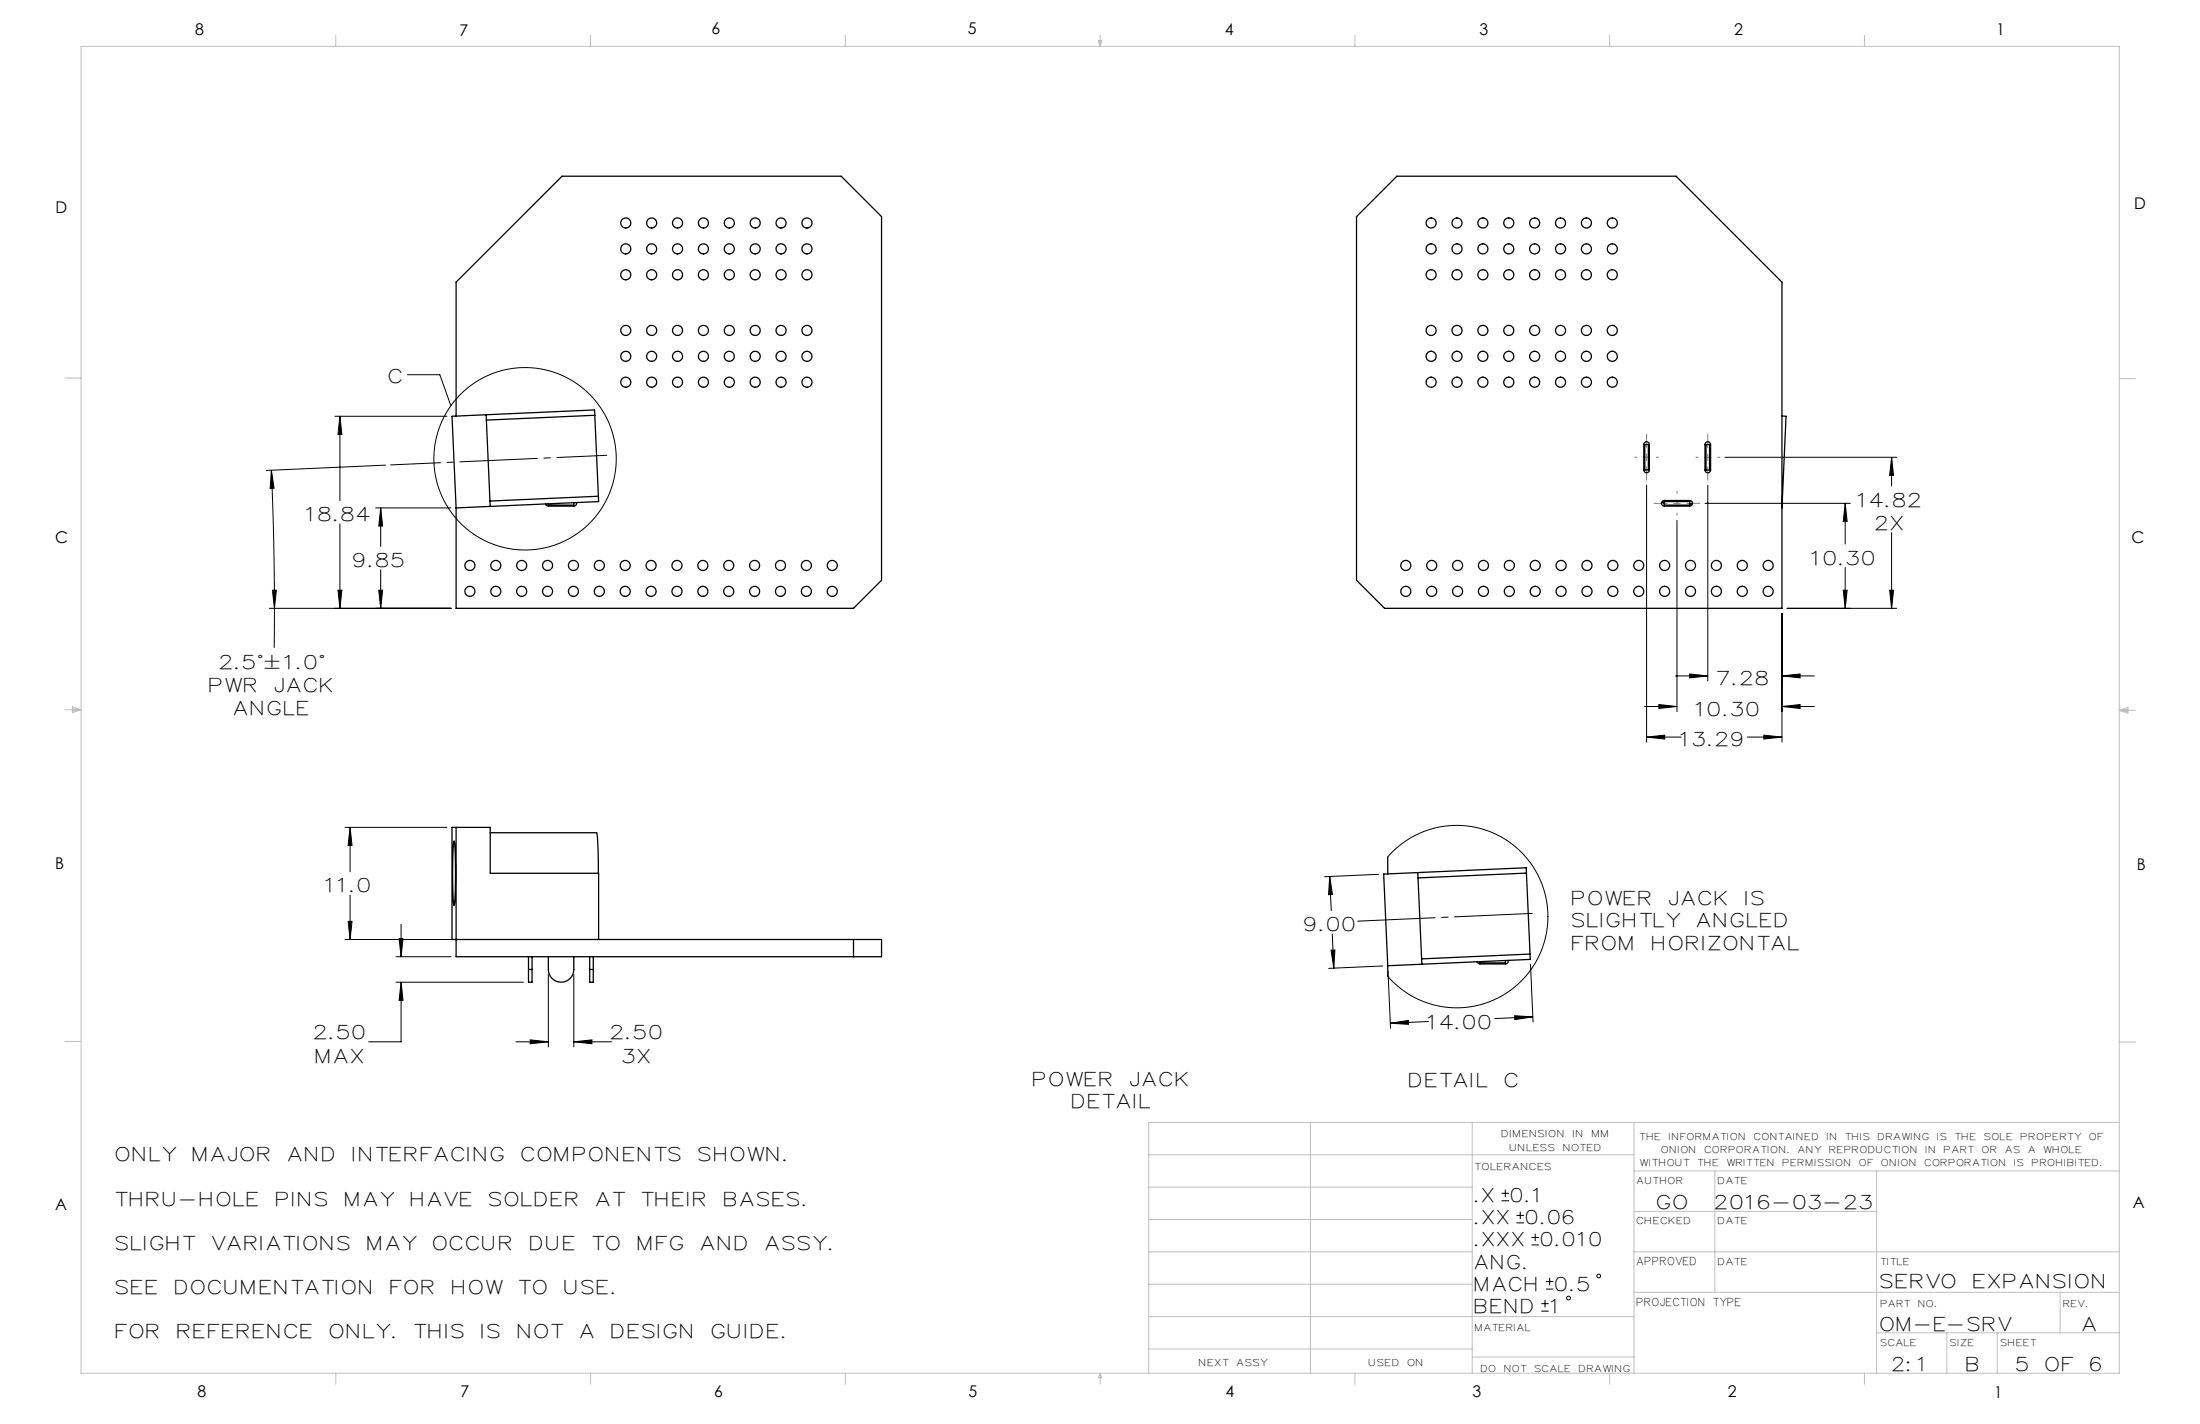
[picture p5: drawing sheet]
<svg xmlns="http://www.w3.org/2000/svg" width="432mm" height="279mm" viewBox="0 0 432 279" stroke-linecap="round" stroke-linejoin="round" font-family="sans-serif">
<g fill="none" stroke="#000" stroke-width=".2">
<path d="M80 73.5h6.3l2.2 6.1M53.3 92.3l.5 3.5h-.8zM53.3 92.3a609.5 609.5 0 0 1 .6 27.1M65.7 81.7h22M66.7 81.7l.4 3.5h-.8zM66.7 81.7v16.5M73.7 99.7h14.8M74.7 99.7l.4 3.5h-.8zM74.7 99.7v7.5M75.7 91.3l-23.4 1M323.2 95.2v50.4M334.6 98.8h28.6"/>
<path d="M335.2 95.2v38.4M338.5 89.7h33.8M362.2 98.8l.3 3.5h-.7zM362.2 98.8v8M371.3 89.7l.4 3.6h-.8zM371.3 89.7v5.7M52.9 119.4h35.6M53.5 115.8h.7l-.3 3.6zM53.9 119.4l-.1 7.7M66.3 115.8h.8l-.4 3.6zM66.7 102.8v16.6M74.3 115.8h.8l-.4 3.6z"/>
<path d="M74.7 111.8v7.6M329.1 102.1v37.5M350.8 119.4h21.5M361.8 115.8h.7l-.3 3.6zM362.2 111.3v8.1M370.9 115.8h.8l-.4 3.6zM371.3 104.5v14.9M322.8 138.6h6.3M325.6 138.2l3.5 .4-3.5 .4zM328.8 132.6h6.4M331.6 132.2l3.6 .4-3.6 .4zM349.8 132.6l3.5-.4v.8z"/>
<path d="M349.8 138.6l3.5-.4v.8zM349.8 120.4v25.2M349.8 132.6h6.3M349.8 138.6h6.3M323.2 144.6h6.8M323.2 144.6l3.5-.4v.8zM343 144.6h6.8M346.2 144.2l3.6 .4-3.6 .4zM67.7 162.3h20M68.7 162.3l.4 3.6h-.8zM68.7 162.3v8.7M68.7 175.6v8.7"/>
<path d="M261 172l.5 3.5h-.7zM261 172l.3 6.7M270.6 171.5l-10.6 .5M272.4 168.1l1.9-1.8 2.2-1.7 2.4-1.2 2.6-.9 2.7-.5h2.7l2.7 .3 2.5 .8 2.5 1.1 2.3 1.5 2 1.8 1.7 2.1 1.4 2.4 1 2.4 .6 2.7 .2 2.7-.2 2.8-.6 2.6-1 2.5-1.3 2.3-1.8 2.1-2 1.9-2.2 1.4-2.5 1.2-2.5 .7-2.7 .4h-2.8l-2.7-.5-2.6-.9-2.4-1.3-2.3-1.6-1.8-1.8M67.7 184.3h20.8M68.3 180.8h.8l-.4 3.5zM77.7 187.7h10.8M77.7 192.7h25M78.3 184.2h.8l-.4 3.5zM78.7 192.7v11.7h-6.3M78.7 181.4v6.3M78.7 192.7l.4 3.6h-.8z"/>
<path d="M107.6 191.2v14.2M112.6 191.2v14.2M261.2 186.4h.8l-.2 3.6zM261.5 183.3l.3 6.7M271.4 189.5l-10.6 .5M272.4 190.5l.5 11.3M297.3 199.3l3.6 .2-3.6 .6zM300.4 189.2l.5 11.3M300.9 199.5l-7.5 .3M101.3 204.4h6.3M104.1 204l3.5 .4-3.5 .4zM112.6 204.4l3.6-.4v.8z"/>
<path d="M112.6 204.4h7.4M272.9 200.8l3.5-.6v.8zM280.4 200.4l-7.5 .4M294.7 235.6h1.5M294.7 234.1h1.5M295.4 233.4v1.5M297.7 239.9h1.4M297.7 238.5h1.4M298.4 237.7v1.5M300.6 244.3h1.5M300.6 242.8h1.5M301.3 242.1v1.4"/>
<path d="M302.5 257.3h1.5M302.5 255.8h1.5M303.2 255.1v1.4M303.4 252.9h1.5M303.4 251.5h1.5M304.1 250.7v1.5"/>
<circle cx="103.1" cy="90" r="17.9"/>
<circle cx="307.9" cy="254.7" r=".37"/>
<circle cx="313.8" cy="250.4" r=".37"/>
</g>
<path d="M76.7 91.2l42.4-1.9" fill="none" stroke="#000" stroke-width=".2" stroke-dasharray="15.2 1.3 1.3 1.3" stroke-dashoffset="5.4"/>
<path d="M266.3 180.8l34.6-1.6" fill="none" stroke="#000" stroke-width=".2" stroke-dasharray="15.2 1.3 1.3 1.3" stroke-dashoffset="-.2"/>
<path d="M325.5 89.7h-4.7M337.5 89.7h-4.7M329.1 101.1v-4.7" fill="none" stroke="#808080" stroke-width=".2" stroke-dasharray="15.2 1.3 1.3 1.3" stroke-dashoffset="14.8"/>
<path d="M323.2 94.2v-9M324.6 98.8h9M335.2 94.2v-9" fill="none" stroke="#808080" stroke-width=".2" stroke-dasharray="15.2 1.3 1.3 1.3" stroke-dashoffset="12.6"/>
<g fill="none" stroke="#c0c0c0" stroke-width=".2">
<path d="M15.9 9.1h400.1v260.3h-400.1zM65.9 6.9v2.2M115.9 6.9v2.2M165.9 6.9v2.2M215.6 8h.6l-.3 1.1zM215.7 8l.2 1.1M215.9 6.9v2.2M216 8l-.1 1.1M265.9 6.9v2.2M315.9 6.9v2.2M365.9 6.9v2.2M12.7 74.2h3.2"/>
<path d="M416 74.3h3.1M12.7 139.3h3.2M14.2 139l1.7 .3M14.2 138.7l1.7 .6-1.7 .5zM15.9 139.3l-1.7 .2M416 139.4h3.1M416 139.4l1.7-.6v1.1zM416 139.4l1.7 .2M417.7 139.1l-1.7 .3M12.7 204.4h3.2M416 204.5h3.1M225.5 226.6h95.2"/>
<path d="M225.5 239.3h63.5M225.5 232.9h63.5M257.2 220.2v49.2M289 220.2v49.2M320.7 220.2v49.2M320.7 237.7h47.6M320.7 229.8h95.3M336.6 229.8v23.8M368.3 229.8v39.6M416 220.2h-190.5v49.2M225.5 258.3h95.2M225.5 245.6h63.5"/>
<path d="M225.5 252h63.5M320.7 253.6h95.3M320.7 245.6h95.3M404.3 253.6v7.9M65.9 269.4v2.2M115.9 269.4v2.2M165.9 269.4v2.2M215.9 269.4v2.2M215.9 269.4l.3 .9h-.6zM225.5 264.7h63.5M265.9 269.4v2.2M289 266.3h31.7"/>
<path d="M315.9 269.4v2.2M365.9 269.4v2.2M368.3 261.5h47.7M382.1 261.5v7.9M392 261.5v7.9"/>
</g>
<path d="M53.5 115.8h.7l-.3 3.6zM53.3 92.3l.5 3.5h-.8zM74.7 99.7l.4 3.5h-.8zM74.3 115.8h.8l-.4 3.6zM66.3 115.8h.8l-.4 3.6zM66.7 81.7l.4 3.5h-.8zM272.9 200.8l3.5-.6v.8zM297.3 199.3l3.6 .2-3.6 .6zM261 172l.5 3.5h-.7zM261.2 186.4h.8l-.2 3.6zM68.7 162.3l.4 3.6h-.8zM68.3 180.8h.8l-.4 3.5zM78.3 184.2h.8l-.4 3.5zM78.7 192.7l.4 3.6h-.8zM104.1 204l3.5 .4-3.5 .4zM112.6 204.4l3.6-.4v.8zM370.9 115.8h.8l-.4 3.6zM371.3 89.7l.4 3.6h-.8zM362.2 98.8l.3 3.5h-.7zM361.8 115.8h.7l-.3 3.6zM349.8 132.6l3.5-.4v.8zM331.6 132.2l3.6 .4-3.6 .4zM346.2 144.2l3.6 .4-3.6 .4zM323.2 144.6l3.5-.4v.8zM349.8 138.6l3.5-.4v.8zM325.6 138.2l3.5 .4-3.5 .4z" fill="#000"/>
<g fill="none" stroke="#000" stroke-width=".25">
<path d="M266.2 42.5l8-7.9h54.8l20.8 20.8v64h-78l-5.6-5.5zM89.5 81.6v-26.2l20.8-20.8h54.8l7.9 7.9v71.4l-5.5 5.5h-78v-19.7M95.4 81.4l.8 18M95.4 81.4l-6.7 .3 .8 18M95.4 81.4l21.3-1v1.1M112.6 98.6v.5h-5v-.2M113.2 98.6v.2a.55 .55 0 0 1-.6 .5h-5l-.4-.2-.1-.2M116.7 81.5l.7 15.9M116.7 81.5l-21.2 .9M117.4 97.4l.1 1-28 1.3M117.4 97.4l-21.2 .9M322.8 86.8a.55 .55 0 0 1 .6-.1 .55 .55 0 0 1 .3 .5v5a.55 .55 0 0 1-.5 .6 .55 .55 0 0 1-.6-.6v-5z"/>
<path d="M322.8 87.2h.7v5h-.7zM326.1 98.6h.5M326.3 98.4l.3-.2h5a.55 .55 0 0 1 .6 .6 .55 .55 0 0 1-.6 .5h-5a.55 .55 0 0 1-.5-.3 .55 .55 0 0 1 .2-.6zM326.6 98.4h5v.7h-5zM331.6 98.9h.6M334.8 86.8a.55 .55 0 0 1 .6-.1 .55 .55 0 0 1 .3 .5v5a.55 .55 0 0 1-.5 .6 .55 .55 0 0 1-.6-.6v-5zM334.8 87.2h.7v5h-.7zM349.8 81.6l.8 .1-.8 18M89.1 165a67.5 67.5 0 0 1 0 12.7 75.7 75.7 0 0 1 0-12.7zM89.5 162.3v25.4h83.5v-3.4h-84.3v-22h7.5v9h21.3M96.2 163.4h20.9l.2 2 .1 5.9M117.5 171.3v13"/>
<path d="M272.4 168.1v3.4M278.3 171.2l.8 18M299.6 171.3l.7 15.9M299.6 171.3v-1l-28 1.2 .8 18M299.6 171.3l-21.3 1M103.7 190.2v2.5h.7v-2.5M103.7 190.2h.7M103.7 187.7v2.5M104.4 187.7v2.5M107.6 187.7v2.5a2.5 2.5 0 0 0 2.5 2.5 2.5 2.5 0 0 0 2.5-2.5v-2.5M115.7 190.2v2.5h.7v-2.5M115.7 190.2h.7"/>
<path d="M115.7 187.7v2.5M116.4 187.7v2.5M167.5 184.3v3.4M272.4 189.5v2.1M295.5 188.5v.4h-5v-.2M296 188.4v.2a.55 .55 0 0 1-.5 .5h-5l-.4-.1-.2-.3M300.3 187.2l.1 1-28 1.3M300.3 187.2l-21.3 .9"/>
<circle cx="122.8" cy="53.9" r=".99"/>
<circle cx="122.8" cy="48.8" r=".99"/>
<circle cx="122.8" cy="43.8" r=".99"/>
<circle cx="127.9" cy="53.9" r=".99"/>
<circle cx="127.9" cy="43.8" r=".99"/>
<circle cx="127.9" cy="48.8" r=".99"/>
<circle cx="133" cy="48.8" r=".99"/>
<circle cx="133" cy="53.9" r=".99"/>
<circle cx="133" cy="43.8" r=".99"/>
<circle cx="138.1" cy="48.8" r=".99"/>
<circle cx="138.1" cy="43.8" r=".99"/>
<circle cx="138.1" cy="53.9" r=".99"/>
<circle cx="143.1" cy="48.8" r=".99"/>
<circle cx="143.1" cy="53.9" r=".99"/>
<circle cx="143.1" cy="43.8" r=".99"/>
<circle cx="148.2" cy="53.9" r=".99"/>
<circle cx="148.2" cy="48.8" r=".99"/>
<circle cx="148.2" cy="43.8" r=".99"/>
<circle cx="153.3" cy="53.9" r=".99"/>
<circle cx="153.3" cy="48.8" r=".99"/>
<circle cx="153.3" cy="43.8" r=".99"/>
<circle cx="158.4" cy="53.9" r=".99"/>
<circle cx="158.4" cy="43.8" r=".99"/>
<circle cx="158.4" cy="48.8" r=".99"/>
<circle cx="280.9" cy="53.9" r=".99"/>
<circle cx="280.9" cy="48.8" r=".99"/>
<circle cx="280.9" cy="43.8" r=".99"/>
<circle cx="286" cy="53.9" r=".99"/>
<circle cx="286" cy="43.8" r=".99"/>
<circle cx="286" cy="48.8" r=".99"/>
<circle cx="291" cy="48.8" r=".99"/>
<circle cx="291" cy="53.9" r=".99"/>
<circle cx="291" cy="43.8" r=".99"/>
<circle cx="296.1" cy="53.9" r=".99"/>
<circle cx="296.1" cy="48.8" r=".99"/>
<circle cx="296.1" cy="43.8" r=".99"/>
<circle cx="301.2" cy="48.8" r=".99"/>
<circle cx="301.2" cy="53.9" r=".99"/>
<circle cx="301.2" cy="43.8" r=".99"/>
<circle cx="306.3" cy="53.9" r=".99"/>
<circle cx="306.3" cy="48.8" r=".99"/>
<circle cx="306.3" cy="43.8" r=".99"/>
<circle cx="311.4" cy="53.9" r=".99"/>
<circle cx="311.4" cy="43.8" r=".99"/>
<circle cx="311.4" cy="48.8" r=".99"/>
<circle cx="316.4" cy="53.9" r=".99"/>
<circle cx="316.4" cy="48.8" r=".99"/>
<circle cx="316.4" cy="43.8" r=".99"/>
<circle cx="122.8" cy="75" r=".99"/>
<circle cx="122.8" cy="64.8" r=".99"/>
<circle cx="122.8" cy="69.9" r=".99"/>
<circle cx="127.9" cy="64.8" r=".99"/>
<circle cx="127.9" cy="75" r=".99"/>
<circle cx="127.9" cy="69.9" r=".99"/>
<circle cx="133" cy="64.8" r=".99"/>
<circle cx="133" cy="69.9" r=".99"/>
<circle cx="133" cy="75" r=".99"/>
<circle cx="138.1" cy="75" r=".99"/>
<circle cx="138.1" cy="69.9" r=".99"/>
<circle cx="138.1" cy="64.8" r=".99"/>
<circle cx="143.1" cy="69.9" r=".99"/>
<circle cx="143.1" cy="75" r=".99"/>
<circle cx="143.1" cy="64.8" r=".99"/>
<circle cx="148.2" cy="64.8" r=".99"/>
<circle cx="148.2" cy="69.9" r=".99"/>
<circle cx="148.2" cy="75" r=".99"/>
<circle cx="153.3" cy="64.8" r=".99"/>
<circle cx="153.3" cy="75" r=".99"/>
<circle cx="153.3" cy="69.9" r=".99"/>
<circle cx="158.4" cy="75" r=".99"/>
<circle cx="158.4" cy="64.8" r=".99"/>
<circle cx="158.4" cy="69.9" r=".99"/>
<circle cx="280.9" cy="69.9" r=".99"/>
<circle cx="280.9" cy="64.8" r=".99"/>
<circle cx="280.9" cy="75" r=".99"/>
<circle cx="286" cy="75" r=".99"/>
<circle cx="286" cy="69.9" r=".99"/>
<circle cx="286" cy="64.8" r=".99"/>
<circle cx="291" cy="75" r=".99"/>
<circle cx="291" cy="64.8" r=".99"/>
<circle cx="291" cy="69.9" r=".99"/>
<circle cx="296.1" cy="75" r=".99"/>
<circle cx="296.1" cy="69.9" r=".99"/>
<circle cx="296.1" cy="64.8" r=".99"/>
<circle cx="301.2" cy="75" r=".99"/>
<circle cx="301.2" cy="64.8" r=".99"/>
<circle cx="301.2" cy="69.9" r=".99"/>
<circle cx="306.3" cy="69.9" r=".99"/>
<circle cx="306.3" cy="64.8" r=".99"/>
<circle cx="306.3" cy="75" r=".99"/>
<circle cx="311.4" cy="69.9" r=".99"/>
<circle cx="311.4" cy="75" r=".99"/>
<circle cx="311.4" cy="64.8" r=".99"/>
<circle cx="316.4" cy="64.8" r=".99"/>
<circle cx="316.4" cy="69.9" r=".99"/>
<circle cx="316.4" cy="75" r=".99"/>
<circle cx="92.2" cy="110.9" r=".99"/>
<circle cx="92.2" cy="116" r=".99"/>
<circle cx="97.3" cy="116" r=".99"/>
<circle cx="97.3" cy="110.9" r=".99"/>
<circle cx="102.4" cy="116" r=".99"/>
<circle cx="102.4" cy="110.9" r=".99"/>
<circle cx="107.5" cy="110.9" r=".99"/>
<circle cx="107.5" cy="116" r=".99"/>
<circle cx="112.6" cy="110.9" r=".99"/>
<circle cx="112.6" cy="116" r=".99"/>
<circle cx="117.6" cy="116" r=".99"/>
<circle cx="117.6" cy="110.9" r=".99"/>
<circle cx="122.7" cy="116" r=".99"/>
<circle cx="122.7" cy="110.9" r=".99"/>
<circle cx="127.8" cy="110.9" r=".99"/>
<circle cx="127.8" cy="116" r=".99"/>
<circle cx="132.9" cy="110.9" r=".99"/>
<circle cx="132.9" cy="116" r=".99"/>
<circle cx="138" cy="110.9" r=".99"/>
<circle cx="138" cy="116" r=".99"/>
<circle cx="143" cy="110.9" r=".99"/>
<circle cx="143" cy="116" r=".99"/>
<circle cx="148.1" cy="116" r=".99"/>
<circle cx="148.1" cy="110.9" r=".99"/>
<circle cx="153.2" cy="110.9" r=".99"/>
<circle cx="153.2" cy="116" r=".99"/>
<circle cx="158.3" cy="110.9" r=".99"/>
<circle cx="158.3" cy="116" r=".99"/>
<circle cx="163.4" cy="116" r=".99"/>
<circle cx="163.4" cy="110.9" r=".99"/>
<circle cx="275.9" cy="110.9" r=".99"/>
<circle cx="275.9" cy="116" r=".99"/>
<circle cx="281" cy="116" r=".99"/>
<circle cx="281" cy="110.9" r=".99"/>
<circle cx="286.1" cy="116" r=".99"/>
<circle cx="286.1" cy="110.9" r=".99"/>
<circle cx="291.2" cy="110.9" r=".99"/>
<circle cx="291.2" cy="116" r=".99"/>
<circle cx="296.2" cy="110.9" r=".99"/>
<circle cx="296.2" cy="116" r=".99"/>
<circle cx="301.3" cy="116" r=".99"/>
<circle cx="301.3" cy="110.9" r=".99"/>
<circle cx="306.4" cy="116" r=".99"/>
<circle cx="306.4" cy="110.9" r=".99"/>
<circle cx="311.5" cy="116" r=".99"/>
<circle cx="311.5" cy="110.9" r=".99"/>
<circle cx="316.6" cy="116" r=".99"/>
<circle cx="316.6" cy="110.9" r=".99"/>
<circle cx="321.6" cy="116" r=".99"/>
<circle cx="321.6" cy="110.9" r=".99"/>
<circle cx="326.7" cy="110.9" r=".99"/>
<circle cx="326.7" cy="116" r=".99"/>
<circle cx="331.8" cy="110.9" r=".99"/>
<circle cx="331.8" cy="116" r=".99"/>
<circle cx="336.9" cy="110.9" r=".99"/>
<circle cx="336.9" cy="116" r=".99"/>
<circle cx="342" cy="116" r=".99"/>
<circle cx="342" cy="110.9" r=".99"/>
<circle cx="347" cy="110.9" r=".99"/>
<circle cx="347" cy="116" r=".99"/>
</g>
<g font-size="3.7">
<text x="76.4" y="75.2">C</text>
<text x="364.8" y="99.4">14.82</text>
<text x="60.2" y="102.3">18.84</text>
<text x="368.2" y="104">2X</text>
<text x="69.4" y="111.3">9.85</text>
<text x="355.7" y="110.8">10.30</text>
<text x="43.3" y="131.2">2.5°±1.0°</text>
<text x="41.2" y="135.7">PWR</text>
<text x="54.1" y="135.7">JACK</text>
<text x="337.2" y="134.4">7.28</text>
<text x="46.1" y="140.3">ANGLE</text>
<text x="332.9" y="140.4">10.30</text>
<text x="330" y="146.4">13.29</text>
<text x="64" y="175.1">11.0</text>
<text x="308.7" y="177.7">POWER</text>
<text x="327.8" y="177.7">JACK</text>
<text x="342.7" y="177.7">IS</text>
<text x="256.1" y="182.7">9.00</text>
<text x="308.7" y="182">SLIGHTLY</text>
<text x="333.2" y="182">ANGLED</text>
<text x="308.7" y="186.3">FROM</text>
<text x="324.4" y="186.3">HORIZONTAL</text>
<text x="61.8" y="203.9">2.50</text>
<text x="120" y="203.9">2.50</text>
<text x="280.4" y="201.9">14.00</text>
<text x="62.1" y="208.5">MAX</text>
<text x="122.3" y="208.5">3X</text>
<text x="202.9" y="213.1">POWER</text>
<text x="222" y="213.1">JACK</text>
<text x="276.7" y="213.2">DETAIL</text>
<text x="295.5" y="213.2">C</text>
<text x="210.6" y="217.4">DETAIL</text>
<text x="22.9" y="227.9">ONLY</text>
<text x="38" y="227.9">MAJOR</text>
<text x="56.7" y="227.9">AND</text>
<text x="69.4" y="227.9">INTERFACING</text>
<text x="102.5" y="227.9">COMPONENTS</text>
<text x="137.2" y="227.9">SHOWN.</text>
<text x="22.9" y="236.5">THRU-HOLE</text>
<text x="54.3" y="236.5">PINS</text>
<text x="67.9" y="236.5">MAY</text>
<text x="80.7" y="236.5">HAVE</text>
<text x="96.2" y="236.5">SOLDER</text>
<text x="117.2" y="236.5">AT</text>
<text x="126.1" y="236.5">THEIR</text>
<text x="142.2" y="236.5">BASES.</text>
<text x="289.6" y="235.9">.X</text>
<text x="296.7" y="235.9">0.1</text>
<text x="325.4" y="237.1">GO</text>
<text x="336.7" y="237.1">2016-03-23</text>
<text x="22.9" y="245.2">SLIGHT</text>
<text x="41.8" y="245.2">VARIATIONS</text>
<text x="72.3" y="245.2">MAY</text>
<text x="85.1" y="245.2">OCCUR</text>
<text x="104.2" y="245.2">DUE</text>
<text x="116.4" y="245.2">TO</text>
<text x="125.3" y="245.2">MFG</text>
<text x="137.7" y="245.2">AND</text>
<text x="150.4" y="245.2">ASSY.</text>
<text x="289.6" y="244.6">.XXX</text>
<text x="289.6" y="240.2">.XX</text>
<text x="299.6" y="240.2">0.06</text>
<text x="302.6" y="244.6">0.010</text>
<text x="289.6" y="248.9">ANG.</text>
<text x="22.9" y="253.9">SEE</text>
<text x="34.5" y="253.9">DOCUMENTATION</text>
<text x="76.8" y="253.9">FOR</text>
<text x="88.9" y="253.9">HOW</text>
<text x="102" y="253.9">TO</text>
<text x="111" y="253.9">USE.</text>
<text x="289.6" y="257.6">BEND</text>
<text x="289.6" y="253.2">MACH</text>
<text x="304.5" y="257.6">1</text>
<text x="305.4" y="253.2">0.5</text>
<text x="369.2" y="252.8">SERVO</text>
<text x="387.5" y="252.8">EXPANSION</text>
<text x="22.9" y="262.5">FOR</text>
<text x="35" y="262.5">REFERENCE</text>
<text x="64.9" y="262.5">ONLY.</text>
<text x="81.5" y="262.5">THIS</text>
<text x="94.6" y="262.5">IS</text>
<text x="101.7" y="262.5">NOT</text>
<text x="114" y="262.5">A</text>
<text x="120.2" y="262.5">DESIGN</text>
<text x="139.8" y="262.5">GUIDE.</text>
<text x="369.2" y="261.2">OM-E-SRV</text>
<text x="408.9" y="261.2">A</text>
<text x="371.6" y="269.1">2:1</text>
<text x="386.1" y="269.1">B</text>
<text x="395.9" y="269.1">5</text>
<text x="401.6" y="269.1">OF</text>
<text x="410.4" y="269.1">6</text>
</g>
<g font-size="3.2">
<text x="38.3" y="6.9">8</text>
<text x="90.2" y="7">7</text>
<text x="139.7" y="6.8">6</text>
<text x="190" y="6.8">5</text>
<text x="240.4" y="6.8">4</text>
<text x="290.4" y="6.9">3</text>
<text x="340.4" y="6.8">2</text>
<text x="391.9" y="6.9">1</text>
<text x="10.9" y="41.8">D</text>
<text x="418.9" y="41">D</text>
<text x="10.9" y="106.5">C</text>
<text x="418.4" y="106.6">C</text>
<text x="10.8" y="170.4">B</text>
<text x="419.4" y="170.8">B</text>
<text x="10.8" y="237.4">A</text>
<text x="418.6" y="237">A</text>
<text x="38.8" y="274.1">8</text>
<text x="90.4" y="274.1">7</text>
<text x="140.2" y="274.1">6</text>
<text x="190.1" y="274.1">5</text>
<text x="240.5" y="274.1">4</text>
<text x="289" y="274.1">3</text>
<text x="339.1" y="274.1">2</text>
<text x="391.4" y="274.4">1</text>
</g>
<g font-size="2.1">
<text x="321.3" y="248.2">APPROVED</text>
<text x="321.3" y="256.3">PROJECTION TYPE</text>
</g>
<g font-size="1.8">
<text x="294.9" y="223.2">DIMENSION</text>
<text x="296.4" y="225.8">UNLESS</text>
<text x="306.9" y="225.8">NOTED</text>
<text x="308.8" y="223.2">IN</text>
<text x="312.5" y="223.2">MM</text>
<text x="321.9" y="223.6">THE</text>
<text x="326.2" y="226.2">ONION</text>
<text x="327.7" y="223.6">INFORMATION</text>
<text x="334.7" y="226.2">CORPORATION.</text>
<text x="344.4" y="223.6">CONTAINED</text>
<text x="353" y="226.2">ANY</text>
<text x="358.7" y="223.6">IN</text>
<text x="359.1" y="226.2">REPRODUCTION</text>
<text x="362.3" y="223.6">THIS</text>
<text x="368.7" y="223.6">DRAWING</text>
<text x="378.1" y="226.2">IN</text>
<text x="380.4" y="223.6">IS</text>
<text x="381.7" y="226.2">PART</text>
<text x="383.8" y="223.6">THE</text>
<text x="389.1" y="226.2">OR</text>
<text x="389.6" y="223.6">SOLE</text>
<text x="393.7" y="226.2">AS</text>
<text x="396.7" y="223.6">PROPERTY</text>
<text x="398.2" y="226.2">A</text>
<text x="401.2" y="226.2">WHOLE</text>
<text x="410.2" y="223.6">OF</text>
<text x="289.6" y="229.5">TOLERANCES</text>
<text x="321.3" y="232.2">AUTHOR</text>
<text x="322" y="228.8">WITHOUT</text>
<text x="333.3" y="228.8">THE</text>
<text x="337.3" y="232.2">DATE</text>
<text x="339" y="228.8">WRITTEN</text>
<text x="350" y="228.8">PERMISSION</text>
<text x="365" y="228.8">OF</text>
<text x="369.4" y="228.8">ONION</text>
<text x="377.9" y="228.8">CORPORATION</text>
<text x="395.5" y="228.8">IS</text>
<text x="398.9" y="228.8">PROHIBITED.</text>
<text x="321.3" y="240.1">CHECKED</text>
<text x="337.3" y="240.1">DATE</text>
<text x="337.3" y="248.2">DATE</text>
<text x="369.2" y="248.2">TITLE</text>
<text x="369.2" y="256.4">PART</text>
<text x="376.6" y="256.4">NO.</text>
<text x="405.1" y="256.4">REV.</text>
<text x="289.6" y="261.1">MATERIAL</text>
<text x="235.4" y="268">NEXT</text>
<text x="242.8" y="268">ASSY</text>
<text x="268.8" y="268">USED</text>
<text x="276.4" y="268">ON</text>
<text x="290.8" y="269.1">DO</text>
<text x="295.3" y="269.1">NOT</text>
<text x="301.3" y="269.1">SCALE</text>
<text x="310" y="269.1">DRAWING</text>
<text x="369.2" y="264">SCALE</text>
<text x="382.8" y="264">SIZE</text>
<text x="392.8" y="264">SHEET</text>
</g>
</svg>
